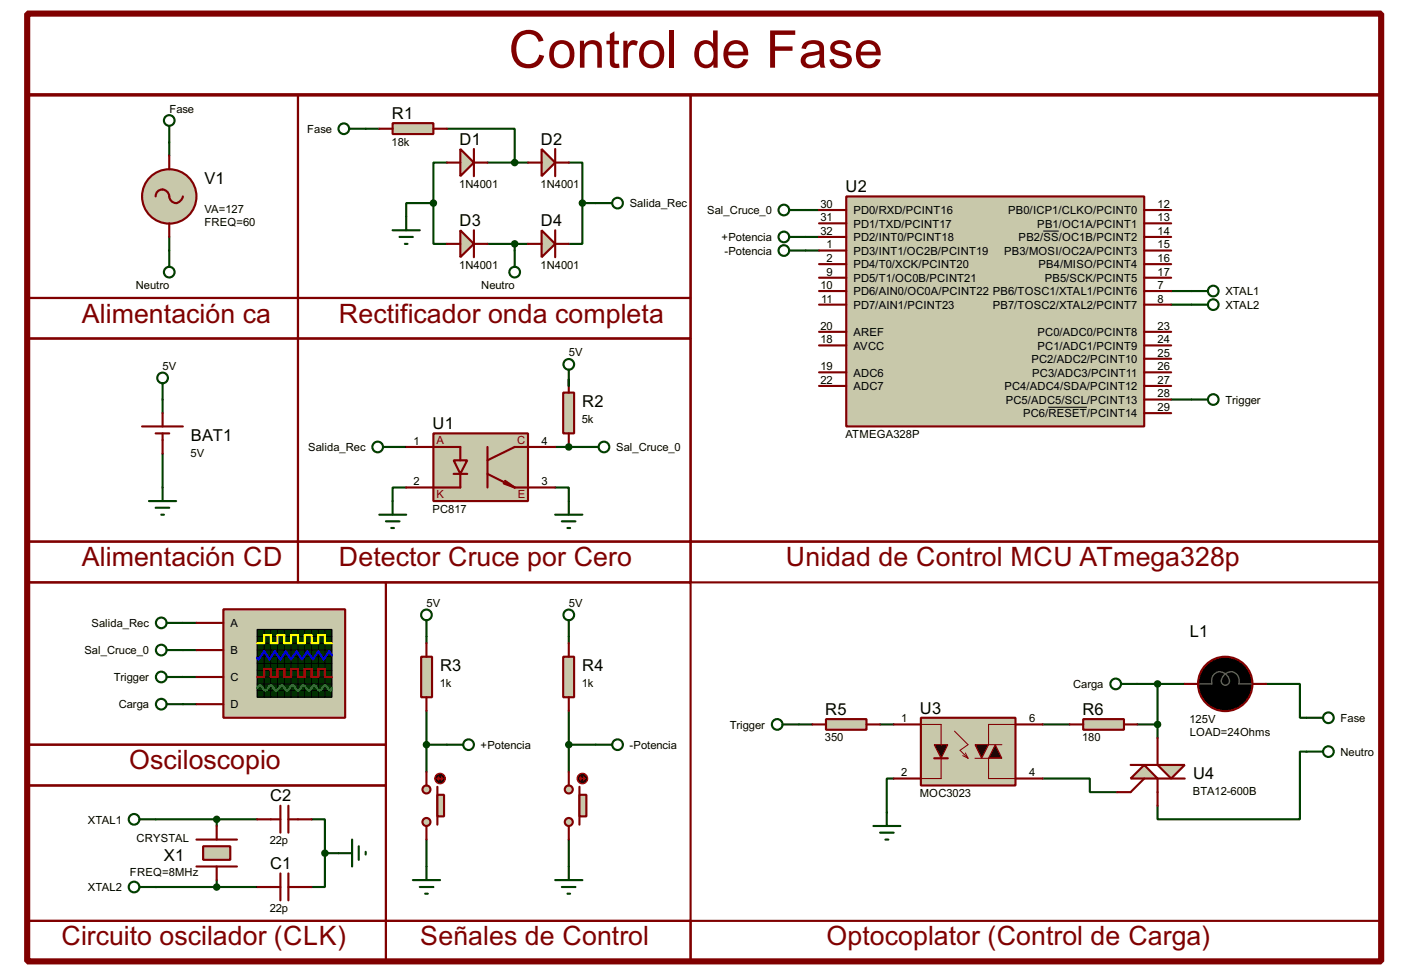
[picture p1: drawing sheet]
<svg xmlns="http://www.w3.org/2000/svg" width="263mm" height="183mm" viewBox="0 0 263 183" stroke-linecap="round" stroke-linejoin="round" font-family="sans-serif">
<g fill="none" stroke="#004000" stroke-width=".4">
<path d="M31.8 26.7v2.5M68.6 24.2h2.6M81.3 38.1v7.7h2.6M81.3 38.1h-5.1v2.6M83.9 30.5h-2.6v7.6M83.9 24.2h12.7v6.3M91.5 30.5h7.6M106.7 30.5h2.6v7.6M109.3 38.1v7.7h-2.6M109.3 38.1h2.5M31.8 44.5v2.5M91.5 45.8h7.6"/>
<path d="M96.6 45.8v1.2M151.2 44.5h2.5M151.2 47h2.5M219.7 54.6h3.9M219.7 57.2h3.9M30.5 75v2.5M106.7 71.2v1.2M30.5 85.1v6.4M75 83.9h1.2M76.2 91.5h-2.5v2.5M104.2 91.5h2.5v2.5M104.2 83.9h2.5"/>
<path d="M80 119.4v1.3M106.7 119.4v1.3M80 133.4v11.4M80 139.7h3.9M106.7 133.4v11.4M106.7 139.7h5.1M165.1 135.9h2.6M195.6 135.9h5.1M29.2 153.7h19.1M40.7 153.7v1.3M58.5 153.7h2.5v6.4M167.7 146.1h-1.3v6.3"/>
<path d="M29.2 166.4h19.1M40.7 165.1v1.3M61 160.1v6.3h-2.5M61 160.1h2.5"/>
</g>
<circle cx="106.7" cy="83.9" r=".2" fill="#004000"/>
<g fill="none" stroke="#004000" stroke-width=".4">
<path d="M151.2 39.4h2.5M219.7 75h3.9M106.7 83.9h2.6M34.3 116.9h2.6M34.3 122h2.6M34.3 127h2.6M34.3 132.1h2.6M149.9 135.9h2.5M213.4 135.9h3.8M213.4 128.3h8.9M217.2 128.3v10.2M237.5 128.3h6.4v6.4h1.2"/>
<path d="M80 157.5v5.1M106.7 157.5v5.1M195.6 146.1h8.9v2.5h5.1M245.1 141h-1.2v12.7h-26.7v-2.5"/>
</g>
<circle cx="31.7" cy="36.9" r="5.1" fill="#c8c8aa" stroke="#800000" stroke-width=".4"/>
<path d="M29.2 36.9a1.32 1.32 0 0 1 1.5-1.3 1.32 1.32 0 0 1 1.1 1.6 1.27 1.27 0 0 0 1.4 .9 1.27 1.27 0 0 0 1.1-1.2M31.8 29.2v2.6M31.8 41.9v2.6" fill="none" stroke="#800000" stroke-width=".4"/>
<path d="M86.4 28l2.5 2.5-2.5 2.6z" fill="#c8c8aa" stroke="#800000" stroke-width=".4"/>
<path d="M83.9 30.5h2.5M88.9 28v5.1M88.9 30.5h2.6" fill="none" stroke="#800000" stroke-width=".4"/>
<path d="M101.6 28l2.6 2.5-2.6 2.6z" fill="#c8c8aa" stroke="#800000" stroke-width=".4"/>
<path d="M99.1 30.5h2.5M104.2 28v5.1M104.2 30.5h2.5" fill="none" stroke="#800000" stroke-width=".4"/>
<path d="M86.4 43.2l2.5 2.6-2.5 2.5z" fill="#c8c8aa" stroke="#800000" stroke-width=".4"/>
<path d="M83.9 45.8h2.5M88.9 43.2v5.1M88.9 45.8h2.6" fill="none" stroke="#800000" stroke-width=".4"/>
<path d="M101.6 43.2l2.6 2.6-2.6 2.5z" fill="#c8c8aa" stroke="#800000" stroke-width=".4"/>
<path d="M99.1 45.8h2.5M104.2 43.2v5.1M104.2 45.8h2.5" fill="none" stroke="#800000" stroke-width=".4"/>
<path d="M73.7 43.2h5.1M75 44.5h2.5M76 45.8h.5M76.2 40.7v2.5" fill="none" stroke="#004000" stroke-width=".4"/>
<circle cx="81.3" cy="38.1" r=".5" fill="#004000" stroke="#004000" stroke-width=".4"/>
<path d="M41.9 114.3h22.9v20.4h-22.9z" fill="#c8c8aa" stroke="#800000" stroke-width=".4"/>
<path d="M48.3 118.1h14v12.7h-14z" fill="#003000" stroke="#000" stroke-width=".25"/>
<g fill="none" stroke="#000" stroke-width=".19">
<path d="M48.3 119.4h14M49.6 118.1v12.7M50.8 118.1v12.7M52.1 118.1v12.7M53.4 118.1v12.7M54.6 118.1v12.7M55.9 118.1v12.7M57.2 118.1v12.7M58.5 118.1v12.7M59.7 118.1v12.7M61 118.1v12.7M48.3 122h14"/>
<path d="M48.3 120.7h14M48.3 123.2h14M48.3 125.8h14M48.3 127h14M48.3 128.3h14M48.3 129.6h14M48.3 124.5h14"/>
</g>
<path d="M48.3 120.7h1.3v-1.5h1.2v1.5h1.3v-1.5h1.3v1.5h1.2v-1.5h1.3v1.5h1.3v-1.5h1.3v1.5h1.2v-1.5h1.3v1.5h1.3" fill="none" stroke="#ff0" stroke-width=".4"/>
<path d="M48.3 127h1.3v-1.5h1.2v1.5h1.3v-1.5h1.3v1.5h1.2v-1.5h1.3v1.5h1.3v-1.5h1.3v1.5h1.2v-1.5h1.3v1.5h1.3" fill="none" stroke="#f00" stroke-width=".4"/>
<path d="M62.3 123l-.5-.8-1.1 1.5-1-1.5-1 1.5-1-1.5-1 1.5-1-1.5-1.1 1.5-1-1.5-1 1.5-1-1.5-1 1.5-1-1.5-1.1 1.5-.2-.2" fill="none" stroke="#00f" stroke-width=".4"/>
<path d="M48.3 129.1l.2-.4a.6 .6 0 0 1 .9 .5l.4 .4 .4-.4a.58 .58 0 0 1 .6-.6 .58 .58 0 0 1 .6 .6l.2 .2a.6 .6 0 0 0 .8-.5l.5-.3 .4 .3a.58 .58 0 0 0 .6 .7 .58 .58 0 0 0 .5-.7l.2-.2a.6 .6 0 0 1 .9 .5l.4 .4 .4-.4a.58 .58 0 0 1 .6-.6 .58 .58 0 0 1 .6 .6l.2 .2a.6 .6 0 0 0 .8-.5l.5-.3 .4 .3a.58 .58 0 0 0 .6 .7 .58 .58 0 0 0 .5-.7l.5-.3 .2 .1 .5 .7 .3 .2 .3-.5" fill="none" stroke="#0f0" stroke-width=".4"/>
<path d="M36.9 116.9h5M36.9 122h5M36.9 127h5M36.9 132.1h5" fill="none" stroke="#800000" stroke-width=".4"/>
<path d="M71.2 96.6h5M72.4 97.8h2.6M73.4 99.1h.5M73.7 94v2.6" fill="none" stroke="#004000" stroke-width=".4"/>
<path d="M81.3 81.3h17.8v12.7h-17.8z" fill="#c8c8aa" stroke="#800000" stroke-width=".4"/>
<path d="M85.1 86.4h2.6l-1.3 2.5z" fill="#c8c8aa" stroke="#800000" stroke-width=".4"/>
<path d="M76.2 83.9h10.2v2.5M85.1 88.9h2.6M86.4 88.9v2.6h-10.2M91.5 83.9v7.6M91.5 88.9l5.1 2.6M94.5 90.7l2.1 .8M94.8 90.2l1.8 1.3M96.6 91.5h7.6M104.2 83.9h-7.6l-5.1 2.5" fill="none" stroke="#800000" stroke-width=".4"/>
<path d="M105.7 73.7h2v7.6h-2z" fill="#c8c8aa" stroke="#800000" stroke-width=".4"/>
<path d="M106.7 71.2v2.5M106.7 81.3v2.6" fill="none" stroke="#800000" stroke-width=".4"/>
<path d="M73.7 23.1h7.6v2.1h-7.6z" fill="#c8c8aa" stroke="#800000" stroke-width=".4"/>
<path d="M71.2 24.2h2.5M81.3 24.2h2.6" fill="none" stroke="#800000" stroke-width=".4"/>
<circle cx="96.5" cy="30.5" r=".5" fill="#004000" stroke="#004000" stroke-width=".4"/>
<path d="M158.8 36.9h55.9v43.1h-55.9z" fill="#c8c8aa" stroke="#800000" stroke-width=".4"/>
<g fill="none" stroke="#800000" stroke-width=".4">
<path d="M153.7 39.4h5.1M214.7 39.4h5M153.7 41.9h5.1M153.7 47h5.1M153.7 44.5h5.1M153.7 54.6h5.1M153.7 52.1h5.1M153.7 49.6h5.1M153.7 57.2h5.1M214.7 41.9h5M214.7 47h5M214.7 44.5h5"/>
<path d="M214.7 54.6h5M214.7 52.1h5M214.7 49.6h5M214.7 57.2h5M153.7 72.4h5.1M153.7 69.9h5.1M153.7 64.8h5.1M153.7 62.3h5.1M214.7 77.5h5M214.7 75h5M214.7 72.4h5M214.7 69.9h5"/>
<path d="M214.7 67.3h5M214.7 64.8h5M214.7 62.3h5"/>
</g>
<path d="M195.7 43.4h2.9M196.7 76.4h7.2" fill="none" stroke="#000" stroke-width=".19"/>
<g fill="#c8c8aa" stroke="#800000" stroke-width=".4">
<circle cx="80" cy="148.1" r=".75"/>
<circle cx="80" cy="154.2" r=".75"/>
</g>
<path d="M82.1 147.6v7.1" fill="none" stroke="#800000" stroke-width=".4"/>
<path d="M82.1 149.1h1.2v4.1h-1.2z" fill="#c8c8aa" stroke="#800000" stroke-width=".4"/>
<path d="M80 144.8v2.6M80 155v2.5" fill="none" stroke="#800000" stroke-width=".4"/>
<circle cx="82.5" cy="146.1" r="1" fill="#400000" stroke="#f00" stroke-width=".2"/>
<path d="M82.1 146.1h1M82.1 146.1l.2 .2M82.3 145.8l-.2 .3M82.8 145.8l.3 .3M83.1 146.1l-.3 .2" fill="none" stroke="#f00" stroke-width=".2"/>
<g fill="#c8c8aa" stroke="#800000" stroke-width=".4">
<circle cx="106.7" cy="148.1" r=".75"/>
<circle cx="106.7" cy="154.2" r=".75"/>
</g>
<path d="M108.7 147.6v7.1" fill="none" stroke="#800000" stroke-width=".4"/>
<path d="M108.7 149.1h1.3v4.1h-1.3z" fill="#c8c8aa" stroke="#800000" stroke-width=".4"/>
<path d="M106.7 144.8v2.6M106.7 155v2.5" fill="none" stroke="#800000" stroke-width=".4"/>
<circle cx="109.2" cy="146.1" r="1" fill="#400000" stroke="#f00" stroke-width=".2"/>
<path d="M108.7 146.1h1.1M108.7 146.1l.3 .2M109 145.8l-.3 .3M109.5 145.8l.3 .3M109.8 146.1l-.3 .2" fill="none" stroke="#f00" stroke-width=".2"/>
<path d="M79 123.2h2.1v7.6h-2.1z" fill="#c8c8aa" stroke="#800000" stroke-width=".4"/>
<path d="M80 120.7v2.5M80 130.8v2.6" fill="none" stroke="#800000" stroke-width=".4"/>
<path d="M105.7 123.2h2v7.6h-2z" fill="#c8c8aa" stroke="#800000" stroke-width=".4"/>
<path d="M106.7 120.7v2.5M106.7 130.8v2.6" fill="none" stroke="#800000" stroke-width=".4"/>
<g fill="none" stroke="#004000" stroke-width=".4">
<path d="M148.1 44.5h3.1M148.1 47h3.1M80 116.4v3M106.7 116.4v3M83.9 139.7h3M111.8 139.7h3"/>
<circle cx="147" cy="47" r="1"/>
<circle cx="147" cy="44.5" r="1"/>
<circle cx="80" cy="115.4" r="1"/>
<circle cx="106.7" cy="115.4" r="1"/>
<circle cx="87.9" cy="139.7" r="1"/>
<circle cx="115.8" cy="139.7" r="1"/>
</g>
<g fill="#004000" stroke="#004000" stroke-width=".4">
<circle cx="106.7" cy="139.7" r=".5"/>
<circle cx="80" cy="139.7" r=".5"/>
</g>
<path d="M172.8 134.7h17.7v12.7h-17.7z" fill="#c8c8aa" stroke="#800000" stroke-width=".4"/>
<path d="M175.3 139.7h2.5l-1.2 2.6z" fill="#400000" stroke="#800000" stroke-width=".2"/>
<path d="M175.3 142.3h2.5" fill="none" stroke="#800000" stroke-width=".4"/>
<g fill="#400000" stroke="#800000" stroke-width=".2">
<path d="M186.7 139.7l1.3 2.6h-2.5z"/>
<path d="M182.9 139.7h2.6l-1.3 2.6z"/>
</g>
<path d="M172.8 135.9h3.8v3.8M190.5 135.9h-5v3.8h2.5M176.6 142.3v3.8h-3.8M182.9 142.3h2.6v3.8h5" fill="none" stroke="#800000" stroke-width=".2"/>
<path d="M179.1 137.2l2.5 2.5-1.5 1.1 1.5 1.5M180.6 141.8l1 .5M181.1 141.3l.5 1" fill="none" stroke="#800000" stroke-width=".19"/>
<path d="M167.7 135.9h5.1M190.5 135.9h5.1M222.3 128.3h2.5M235 128.3h2.5M167.7 146.1h5.1M190.5 146.1h5.1" fill="none" stroke="#800000" stroke-width=".4"/>
<circle cx="229.8" cy="128.3" r="5.1" fill="#000" stroke="#800000" stroke-width=".4"/>
<path d="M224.8 128.3h2.6a1.66 1.66 0 0 1 .9-2.2 1.66 1.66 0 0 1 2.1 1 .85 .85 0 0 1 .1 1.2 .85 .85 0 0 1-1.2 0 .85 .85 0 0 1 0-1.2 1.68 1.68 0 0 1 2.9-.4l.2 .9v.7h2.6" fill="none" stroke="#606060" stroke-width=".25"/>
<path d="M223.3 123.5l1.5 1M226.3 120.9l1.1 1.6M229.9 120.2v1.8M233.5 120.9l-1.1 1.6M236.5 123.5l-1.5 1" fill="none" stroke="#feffff" stroke-width=".25"/>
<path d="M155 134.9h7.6v2h-7.6z" fill="#c8c8aa" stroke="#800000" stroke-width=".4"/>
<path d="M152.4 135.9h2.6M162.6 135.9h2.5" fill="none" stroke="#800000" stroke-width=".4"/>
<path d="M163.9 155h5M165.1 156.2h2.6M166.1 157.5h.6M166.4 152.4v2.6" fill="none" stroke="#004000" stroke-width=".4"/>
<g fill="#c8c8aa" stroke="#800000" stroke-width=".4">
<path d="M217.2 143.5h5.1l-2.6 2.6z"/>
<path d="M212.1 146.1l2.6-2.6 2.5 2.6z"/>
</g>
<path d="M217.2 138.5v5h-5.1M214.7 146.1l-2.6 2.5h-2.5M222.3 146.1h-5.1v5.1" fill="none" stroke="#800000" stroke-width=".4"/>
<path d="M203.2 134.9h7.7v2h-7.7z" fill="#c8c8aa" stroke="#800000" stroke-width=".4"/>
<path d="M200.7 135.9h2.5M210.9 135.9h2.5M36.9 157.5h7.6M36.9 162.6h7.6" fill="none" stroke="#800000" stroke-width=".4"/>
<path d="M38.1 158.8h5.1v2.5h-5.1z" fill="#c8c8aa" stroke="#800000" stroke-width=".4"/>
<g fill="none" stroke="#800000" stroke-width=".4">
<path d="M5.1 17.8h50.8v38.1h-50.8zM55.9 17.8h73.7v38.1h-73.7zM129.6 17.8h129.5v83.8h-129.5zM5.1 55.9h50.8v7.6h-50.8zM55.9 55.9h73.7v7.6h-73.7zM5.1 63.5h50.8v38.1h-50.8zM30.5 77.5v2.5M55.9 63.5h73.7v38.1h-73.7zM26.7 80h7.6M29.2 81.3h2.6M30.5 81.3v3.8M5.1 109.3h67.3v30.4h-67.3z"/>
<path d="M5.1 101.6h50.8v7.7h-50.8zM55.9 101.6h73.7v7.7h-73.7zM72.4 109.3h57.2v63.5h-57.2zM129.6 101.6h129.5v7.7h-129.5zM5.1 139.7h67.3v7.7h-67.3zM5.1 147.4h67.3v25.4h-67.3zM40.7 155v2.5M48.3 153.7h4.3M52.6 151.2v5M54.1 151.2v5M54.1 153.7h4.4M5.1 172.8h67.3v7.6h-67.3z"/>
<path d="M40.7 162.6v2.5M48.3 166.4h4.3M52.6 163.9v5M54.1 163.9v5M54.1 166.4h4.4M72.4 172.8h57.2v7.6h-57.2zM129.6 172.8h129.5v7.6h-129.5z"/>
</g>
<g fill="none" stroke="#004000" stroke-width=".4">
<path d="M31.8 23.7v3M65.6 24.2h3M111.8 38.1h3M148.1 39.4h3.1M31.8 47v3.1M96.6 47v3.1M223.6 54.6h3M223.6 57.2h3M30.5 71.9v3.1M106.7 69.4v3M223.6 75h3M28 94h5.1"/>
<path d="M29.2 95.3h2.6M30.3 96.6h.5M30.5 91.5v2.5M71.9 83.9h3.1M104.2 96.6h5.1M105.4 97.8h2.6M106.5 99.1h.5M106.7 94v2.6M109.3 83.9h3M31.3 116.9h3M31.3 122h3M31.3 127h3"/>
<path d="M31.3 132.1h3M146.8 135.9h3.1M210.3 128.3h3.1M245.1 134.7h3.1M26.2 153.7h3M66.1 157.5v5.1M67.3 158.8v2.5M68.6 159.8v.5M245.1 141h3.1M26.2 166.4h3M63.5 160.1h2.6M77.5 165.1h5.1"/>
<path d="M78.8 166.4h2.5M79.8 167.7h.5M80 162.6v2.5M104.2 165.1h5.1M105.4 166.4h2.6M106.5 167.7h.5M106.7 162.6v2.5"/>
<circle cx="31.7" cy="22.6" r="1"/>
<circle cx="64.5" cy="24.2" r="1"/>
<circle cx="115.8" cy="38.1" r="1"/>
<circle cx="147" cy="39.4" r="1"/>
<circle cx="31.7" cy="51.1" r="1"/>
<circle cx="96.5" cy="51.1" r="1"/>
<circle cx="227.6" cy="54.6" r="1"/>
<circle cx="227.6" cy="57.2" r="1"/>
<circle cx="30.5" cy="70.9" r="1"/>
<circle cx="106.7" cy="68.4" r="1"/>
<circle cx="227.6" cy="75" r="1"/>
<circle cx="70.8" cy="83.9" r="1"/>
<circle cx="113.3" cy="83.9" r="1"/>
<circle cx="30.2" cy="116.9" r="1"/>
<circle cx="30.2" cy="122" r="1"/>
<circle cx="30.2" cy="127" r="1"/>
<circle cx="30.2" cy="132.1" r="1"/>
<circle cx="145.8" cy="135.9" r="1"/>
<circle cx="209.3" cy="128.3" r="1"/>
<circle cx="249.2" cy="134.7" r="1"/>
<circle cx="25.1" cy="153.7" r="1"/>
<circle cx="249.2" cy="141" r="1"/>
<circle cx="25.1" cy="166.4" r="1"/>
</g>
<g fill="#004000" stroke="#004000" stroke-width=".4">
<circle cx="60.9" cy="160.1" r=".5"/>
<circle cx="40.6" cy="153.7" r=".5"/>
<circle cx="40.6" cy="166.4" r=".5"/>
<circle cx="96.5" cy="45.8" r=".5"/>
<circle cx="109.2" cy="38.1" r=".5"/>
<circle cx="106.7" cy="83.9" r=".5"/>
<circle cx="217.1" cy="135.9" r=".5"/>
<circle cx="217.1" cy="128.3" r=".5"/>
</g>
<path d="M5.1 2.6h254v177.8h-254z" fill="none" stroke="#800000" stroke-width="1.2"/>
<path d="M5.1 2.6h254v15.2h-254z" fill="none" stroke="#800000" stroke-width=".65"/>
<text font-size="10.9" fill="#800000" x="95.4" y="12.7">Control de Fase</text>
<g font-size="5.6" fill="#800000">
<text x="15.3" y="60.5">Alimentación ca</text>
<text x="63.6" y="60.5">Rectificador onda completa</text>
<text x="15.3" y="106.2">Alimentación CD</text>
<text x="63.6" y="106.2">Detector Cruce por Cero</text>
<text x="147.4" y="106.2">Unidad de Control MCU ATmega328p</text>
<text x="24.2" y="144.3">Osciloscopio</text>
<text x="11.5" y="177.4">Circuito oscilador (CLK)</text>
<text x="78.8" y="177.4">Señales de Control</text>
<text x="155" y="177.4">Optocoplator (Control de Carga)</text>
</g>
<g font-size="3.5">
<text x="73.5" y="22.3">R1</text>
<text x="86.2" y="27.2">D1</text>
<text x="101.5" y="27.2">D2</text>
<text x="38.4" y="34.5">V1</text>
<text x="158.6" y="36">U2</text>
<text x="86.2" y="42.4">D3</text>
<text x="101.5" y="42.4">D4</text>
<text x="109.2" y="76.4">R2</text>
<text x="35.8" y="82.7">BAT1</text>
<text x="81.2" y="80.5">U1</text>
<text x="223.2" y="119.5">L1</text>
<text x="82.6" y="125.9">R3</text>
<text x="109.2" y="125.9">R4</text>
<text x="154.8" y="134.1">R5</text>
<text x="172.6" y="133.9">U3</text>
<text x="203.1" y="134.1">R6</text>
<text x="223.8" y="146.2">U4</text>
<text x="50.7" y="150.4">C2</text>
<text x="30.8" y="161.5">X1</text>
<text x="50.7" y="163.1">C1</text>
</g>
<g font-size="2.4">
<text x="31.8" y="21.2">Fase</text>
<text x="57.6" y="25">Fase</text>
<text x="73.5" y="27.3">18k</text>
<text x="86.2" y="35.3">1N4001</text>
<text x="101.4" y="35.3">1N4001</text>
<text x="38.3" y="39.9">VA=127</text>
<text x="118.1" y="38.9">Salida_Rec</text>
<text x="132.7" y="40.2">Sal_Cruce_0</text>
<text x="153.9" y="41.5">31</text>
<text x="153.9" y="39">30</text>
<text x="160.1" y="40.2">PD0/RXD/PCINT16</text>
<text x="189.1" y="40.2">PB0/ICP1/CLKO/PCINT0</text>
<text x="217.2" y="39">12</text>
<text x="217.2" y="41.5">13</text>
<text x="38.3" y="42.5">FREQ=60</text>
<text x="135.4" y="45.2">+Potencia</text>
<text x="135.9" y="47.8">-Potencia</text>
<text x="153.9" y="44.1">32</text>
<text x="155.1" y="46.6">1</text>
<text x="160.1" y="47.8">PD3/INT1/OC2B/PCINT19</text>
<text x="160.1" y="45.2">PD2/INT0/PCINT18</text>
<text x="160.1" y="42.7">PD1/TXD/PCINT17</text>
<text x="188.4" y="47.8">PB3/MOSI/OC2A/PCINT3</text>
<text x="191.1" y="45.2">PB2/SS/OC1B/PCINT2</text>
<text x="194.6" y="42.7">PB1/OC1A/PCINT1</text>
<text x="217.2" y="46.6">15</text>
<text x="217.2" y="44.1">14</text>
<text x="86.2" y="50.4">1N4001</text>
<text x="101.4" y="50.4">1N4001</text>
<text x="155.1" y="51.7">9</text>
<text x="155.1" y="49.2">2</text>
<text x="160.1" y="52.9">PD5/T1/OC0B/PCINT21</text>
<text x="160.1" y="50.4">PD4/T0/XCK/PCINT20</text>
<text x="194.8" y="50.4">PB4/MISO/PCINT4</text>
<text x="196" y="52.9">PB5/SCK/PCINT5</text>
<text x="217.2" y="49.2">16</text>
<text x="217.2" y="51.7">17</text>
<text x="25.5" y="54.2">Neutro</text>
<text x="90.3" y="54.2">Neutro</text>
<text x="153.9" y="54.2">10</text>
<text x="154.1" y="56.8">11</text>
<text x="160.1" y="55.4">PD6/AIN0/OC0A/PCINT22 PB6/TOSC1/XTAL1/PCINT6</text>
<text x="160.1" y="58">PD7/AIN1/PCINT23</text>
<text x="186.2" y="58">PB7/TOSC2/XTAL2/PCINT7</text>
<text x="217.2" y="56.8">8</text>
<text x="217.2" y="54.2">7</text>
<text x="229.9" y="55.4">XTAL1</text>
<text x="229.9" y="58">XTAL2</text>
<text x="153.9" y="64.4">18</text>
<text x="153.9" y="61.9">20</text>
<text x="160.1" y="65.6">AVCC</text>
<text x="160.1" y="63.1">AREF</text>
<text x="194.6" y="65.6">PC1/ADC1/PCINT9</text>
<text x="194.6" y="63.1">PC0/ADC0/PCINT8</text>
<text x="217.2" y="64.4">24</text>
<text x="217.2" y="61.9">23</text>
<text x="30.5" y="69.4">5V</text>
<text x="106.7" y="66.9">5V</text>
<text x="153.9" y="69.5">19</text>
<text x="153.9" y="72">22</text>
<text x="160.1" y="70.7">ADC6</text>
<text x="193.5" y="68.1">PC2/ADC2/PCINT10</text>
<text x="193.6" y="70.7">PC3/ADC3/PCINT11</text>
<text x="217.2" y="72">27</text>
<text x="217.2" y="69.5">26</text>
<text x="217.2" y="66.9">25</text>
<text x="160.1" y="73.2">ADC7</text>
<text x="188.4" y="73.2">PC4/ADC4/SDA/PCINT12</text>
<text x="188.7" y="75.8">PC5/ADC5/SCL/PCINT13</text>
<text x="217.2" y="77.1">29</text>
<text x="217.2" y="74.6">28</text>
<text x="229.9" y="75.8">Trigger</text>
<text x="77.6" y="83.5">1</text>
<text x="101.6" y="83.5">4</text>
<text x="109.2" y="79.3">5k</text>
<text x="158.6" y="82.2">ATMEGA328P</text>
<text x="191.9" y="78.3">PC6/RESET/PCINT14</text>
<text x="35.8" y="85.7">5V</text>
<text x="57.8" y="84.7">Salida_Rec</text>
<text x="115.6" y="84.7">Sal_Cruce_0</text>
<text x="77.6" y="91.1">2</text>
<text x="101.6" y="91.1">3</text>
<text x="81.1" y="96.2">PC817</text>
<text x="80" y="113.9">5V</text>
<text x="106.7" y="113.9">5V</text>
<text x="17.2" y="117.7">Salida_Rec</text>
<text x="43.2" y="117.7">A</text>
<text x="15.8" y="122.8">Sal_Cruce_0</text>
<text x="43.2" y="122.8">B</text>
<text x="21.3" y="127.8">Trigger</text>
<text x="43.2" y="127.8">C</text>
<text x="82.5" y="128.8">1k</text>
<text x="109.2" y="128.8">1k</text>
<text x="201.3" y="129.1">Carga</text>
<text x="22.3" y="132.9">Carga</text>
<text x="43.2" y="132.9">D</text>
<text x="136.9" y="136.7">Trigger</text>
<text x="169.1" y="135.5">1</text>
<text x="193.1" y="135.5">6</text>
<text x="223.2" y="135.6">125V</text>
<text x="251.5" y="135.5">Fase</text>
<text x="90.2" y="140.5">+Potencia</text>
<text x="118.1" y="140.5">-Potencia</text>
<text x="154.8" y="139.1">350</text>
<text x="203" y="139.1">180</text>
<text x="223.2" y="138.1">LOAD=24Ohms</text>
<text x="251.5" y="141.8">Neutro</text>
<text x="169.1" y="145.7">2</text>
<text x="172.5" y="149.6">MOC3023</text>
<text x="193.1" y="145.7">4</text>
<text x="223.8" y="149.2">BTA12-600B</text>
<text x="16.5" y="154.5">XTAL1</text>
<text x="25.6" y="158">CRYSTAL</text>
<text x="50.6" y="158.4">22p</text>
<text x="16.5" y="167.2">XTAL2</text>
<text x="24.4" y="164.4">FREQ=8MHz</text>
<text x="50.6" y="171.1">22p</text>
</g>
<g font-size="2.4" fill="#800000">
<text x="81.9" y="83.4">A</text>
<text x="97" y="83.4">C</text>
<text x="81.9" y="93.5">K</text>
<text x="97.1" y="93.5">E</text>
</g>
</svg>
